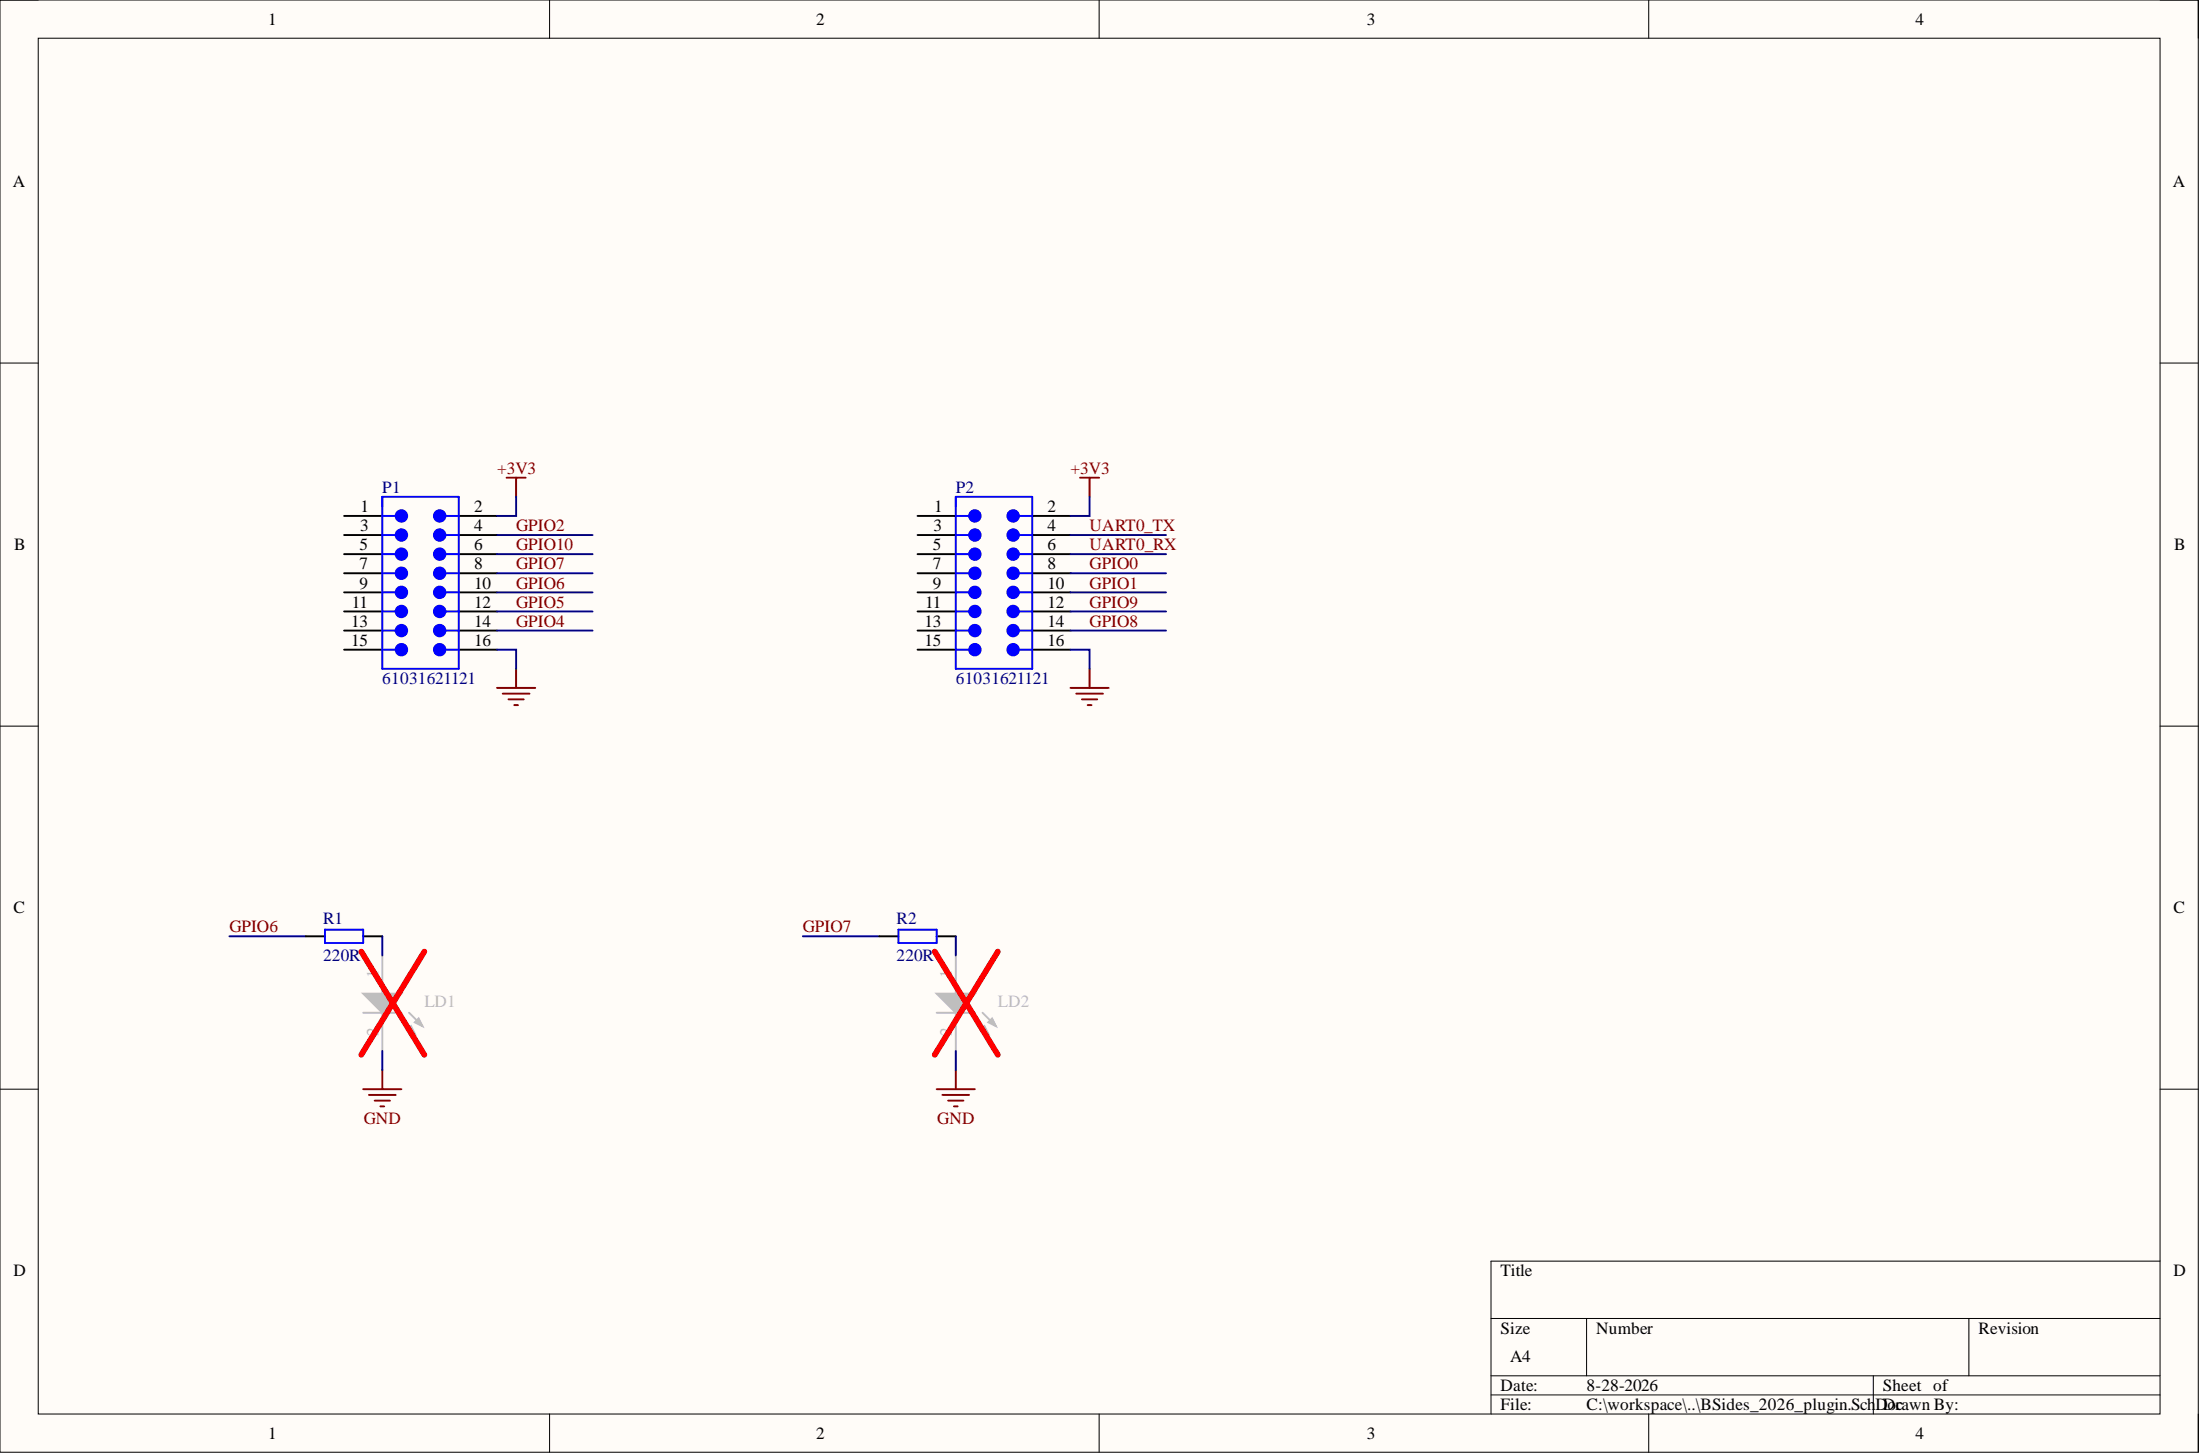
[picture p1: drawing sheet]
<svg xmlns="http://www.w3.org/2000/svg" width="292mm" height="193mm" viewBox="0 0 292 193" stroke-linecap="round" stroke-linejoin="round" font-family="sans-serif">
<path d="M0 0h291.9v192.7h-291.9z" fill-rule="evenodd" fill="#fffcf8"/>
<path d="M0 0h291.9v192.7h-291.9z" fill="none" stroke="#000" stroke-width=".13"/>
<path d="M5.1 5.1h281.7v182.6h-281.7z" fill-rule="evenodd" fill="#fffcf8"/>
<g fill="none" stroke="#000" stroke-width=".13">
<path d="M0 0h5.1M5.1 5.1h281.7v182.6h-281.7zM73 0v5.1M145.9 0v5.1M218.9 0v5.1M286.8 0h5.1v5.1M0 48.2h5.1M286.8 48.2h5.1M0 96.4h5.1M286.8 96.4h5.1M0 144.6h5.1M286.8 144.6h5.1"/>
<path d="M198 175h88.8M210.7 175v7.6M261.4 175v7.6M286.8 167.4h-88.8v20.3M73 187.7v5M145.9 187.7v5M198 182.6h88.8M198 185.1h88.8M218.9 187.7v5M248.7 182.6v5.1M291.9 187.7v5"/>
</g>
<path d="M121.8 71h5.1M121.8 68.5h5.1" fill="none" stroke="#000" stroke-width=".25"/>
<path d="M126.9 71h1.8" fill="none" stroke="#00f" stroke-width=".25"/>
<circle cx="129.4" cy="71" r=".76" fill="#00f"/>
<g fill="none" stroke="#00f" stroke-width=".25">
<path d="M126.9 68.5h1.8M135.3 71h1.8"/>
<circle cx="129.4" cy="71" r=".76"/>
</g>
<path d="M137.1 71h5M137.1 68.5h5" fill="none" stroke="#000" stroke-width=".25"/>
<circle cx="134.5" cy="71" r=".76" fill="#00f"/>
<g fill="none" stroke="#00f" stroke-width=".25">
<path d="M135.3 68.5h1.8"/>
<circle cx="134.5" cy="71" r=".76"/>
</g>
<circle cx="134.5" cy="68.5" r=".76" fill="#00f"/>
<g fill="none" stroke="#00f" stroke-width=".25">
<path d="M126.9 73.5h1.8"/>
<circle cx="134.5" cy="68.5" r=".76"/>
</g>
<path d="M121.8 73.5h5.1M137.1 73.5h5" fill="none" stroke="#000" stroke-width=".25"/>
<circle cx="129.4" cy="73.5" r=".76" fill="#00f"/>
<g fill="none" stroke="#00f" stroke-width=".25">
<path d="M135.3 73.5h1.8"/>
<circle cx="129.4" cy="73.5" r=".76"/>
</g>
<circle cx="134.5" cy="73.5" r=".76" fill="#00f"/>
<g fill="none" stroke="#00f" stroke-width=".25">
<path d="M126.9 76.1h1.8"/>
<circle cx="134.5" cy="73.5" r=".76"/>
</g>
<path d="M121.8 76.1h5.1M137.1 76.1h5" fill="none" stroke="#000" stroke-width=".25"/>
<circle cx="129.4" cy="76.1" r=".76" fill="#00f"/>
<g fill="none" stroke="#00f" stroke-width=".25">
<path d="M135.3 76.1h1.8"/>
<circle cx="129.4" cy="76.1" r=".76"/>
</g>
<circle cx="134.5" cy="76.1" r=".76" fill="#00f"/>
<g fill="none" stroke="#00f" stroke-width=".25">
<path d="M126.9 78.6h1.8"/>
<circle cx="134.5" cy="76.1" r=".76"/>
</g>
<path d="M121.8 78.6h5.1M137.1 78.6h5" fill="none" stroke="#000" stroke-width=".25"/>
<circle cx="129.4" cy="78.6" r=".76" fill="#00f"/>
<g fill="none" stroke="#00f" stroke-width=".25">
<path d="M135.3 78.6h1.8"/>
<circle cx="129.4" cy="78.6" r=".76"/>
</g>
<circle cx="134.5" cy="78.6" r=".76" fill="#00f"/>
<g fill="none" stroke="#00f" stroke-width=".25">
<path d="M126.9 81.2h1.8"/>
<circle cx="134.5" cy="78.6" r=".76"/>
</g>
<path d="M121.8 81.2h5.1M137.1 81.2h5" fill="none" stroke="#000" stroke-width=".25"/>
<circle cx="129.4" cy="81.2" r=".76" fill="#00f"/>
<g fill="none" stroke="#00f" stroke-width=".25">
<path d="M135.3 81.2h1.8"/>
<circle cx="129.4" cy="81.2" r=".76"/>
</g>
<circle cx="134.5" cy="81.2" r=".76" fill="#00f"/>
<g fill="none" stroke="#00f" stroke-width=".25">
<path d="M126.9 83.7h1.8"/>
<circle cx="134.5" cy="81.2" r=".76"/>
</g>
<path d="M121.8 83.7h5.1M121.8 86.2h5.1M137.1 83.7h5M137.1 86.2h5" fill="none" stroke="#000" stroke-width=".25"/>
<circle cx="129.4" cy="83.7" r=".76" fill="#00f"/>
<g fill="none" stroke="#00f" stroke-width=".25">
<path d="M135.3 83.7h1.8"/>
<circle cx="129.4" cy="83.7" r=".76"/>
</g>
<circle cx="134.5" cy="83.7" r=".76" fill="#00f"/>
<g fill="none" stroke="#00f" stroke-width=".25">
<path d="M126.9 86.2h1.8"/>
<circle cx="134.5" cy="83.7" r=".76"/>
</g>
<circle cx="129.4" cy="86.2" r=".76" fill="#00f"/>
<g fill="none" stroke="#00f" stroke-width=".25">
<path d="M135.3 86.2h1.8"/>
<circle cx="129.4" cy="86.2" r=".76"/>
</g>
<circle cx="134.5" cy="86.2" r=".76" fill="#00f"/>
<g fill="none" stroke="#00f" stroke-width=".25">
<path d="M126.9 65.9h10.2v22.9h-10.2z"/>
<circle cx="134.5" cy="86.2" r=".76"/>
</g>
<circle cx="129.4" cy="68.5" r=".76" fill="#00f"/>
<g fill="none" stroke="#00f" stroke-width=".25">
<path d="M50.8 71h1.7"/>
<circle cx="129.4" cy="68.5" r=".76"/>
</g>
<path d="M45.7 71h5.1M45.7 68.5h5.1" fill="none" stroke="#000" stroke-width=".25"/>
<circle cx="53.3" cy="71" r=".76" fill="#00f"/>
<g fill="none" stroke="#00f" stroke-width=".25">
<path d="M50.8 68.5h1.7M59.1 71h1.8"/>
<circle cx="53.3" cy="71" r=".76"/>
</g>
<path d="M60.9 71h5.1M60.9 68.5h5.1" fill="none" stroke="#000" stroke-width=".25"/>
<circle cx="58.4" cy="71" r=".76" fill="#00f"/>
<g fill="none" stroke="#00f" stroke-width=".25">
<path d="M59.1 68.5h1.8"/>
<circle cx="58.4" cy="71" r=".76"/>
</g>
<circle cx="58.4" cy="68.5" r=".76" fill="#00f"/>
<g fill="none" stroke="#00f" stroke-width=".25">
<path d="M50.8 73.5h1.7"/>
<circle cx="58.4" cy="68.5" r=".76"/>
</g>
<path d="M45.7 73.5h5.1M60.9 73.5h5.1" fill="none" stroke="#000" stroke-width=".25"/>
<circle cx="53.3" cy="73.5" r=".76" fill="#00f"/>
<g fill="none" stroke="#00f" stroke-width=".25">
<path d="M59.1 73.5h1.8"/>
<circle cx="53.3" cy="73.5" r=".76"/>
</g>
<circle cx="58.4" cy="73.5" r=".76" fill="#00f"/>
<g fill="none" stroke="#00f" stroke-width=".25">
<path d="M50.8 76.1h1.7"/>
<circle cx="58.4" cy="73.5" r=".76"/>
</g>
<path d="M45.7 76.1h5.1M60.9 76.1h5.1" fill="none" stroke="#000" stroke-width=".25"/>
<circle cx="53.3" cy="76.1" r=".76" fill="#00f"/>
<g fill="none" stroke="#00f" stroke-width=".25">
<path d="M59.1 76.1h1.8"/>
<circle cx="53.3" cy="76.1" r=".76"/>
</g>
<circle cx="58.4" cy="76.1" r=".76" fill="#00f"/>
<g fill="none" stroke="#00f" stroke-width=".25">
<path d="M50.8 78.6h1.7"/>
<circle cx="58.4" cy="76.1" r=".76"/>
</g>
<path d="M45.7 78.6h5.1M60.9 78.6h5.1" fill="none" stroke="#000" stroke-width=".25"/>
<circle cx="53.3" cy="78.6" r=".76" fill="#00f"/>
<g fill="none" stroke="#00f" stroke-width=".25">
<path d="M59.1 78.6h1.8"/>
<circle cx="53.3" cy="78.6" r=".76"/>
</g>
<circle cx="58.4" cy="78.6" r=".76" fill="#00f"/>
<g fill="none" stroke="#00f" stroke-width=".25">
<path d="M50.8 81.2h1.7"/>
<circle cx="58.4" cy="78.6" r=".76"/>
</g>
<path d="M45.7 81.2h5.1M60.9 81.2h5.1" fill="none" stroke="#000" stroke-width=".25"/>
<circle cx="53.3" cy="81.2" r=".76" fill="#00f"/>
<g fill="none" stroke="#00f" stroke-width=".25">
<path d="M59.1 81.2h1.8"/>
<circle cx="53.3" cy="81.2" r=".76"/>
</g>
<circle cx="58.4" cy="81.2" r=".76" fill="#00f"/>
<g fill="none" stroke="#00f" stroke-width=".25">
<path d="M50.8 83.7h1.7"/>
<circle cx="58.4" cy="81.2" r=".76"/>
</g>
<path d="M45.7 83.7h5.1M45.7 86.2h5.1M60.9 83.7h5.1M60.9 86.2h5.1" fill="none" stroke="#000" stroke-width=".25"/>
<circle cx="53.3" cy="83.7" r=".76" fill="#00f"/>
<g fill="none" stroke="#00f" stroke-width=".25">
<path d="M59.1 83.7h1.8"/>
<circle cx="53.3" cy="83.7" r=".76"/>
</g>
<circle cx="58.4" cy="83.7" r=".76" fill="#00f"/>
<g fill="none" stroke="#00f" stroke-width=".25">
<path d="M50.8 86.2h1.7"/>
<circle cx="58.4" cy="83.7" r=".76"/>
</g>
<circle cx="53.3" cy="86.2" r=".76" fill="#00f"/>
<g fill="none" stroke="#00f" stroke-width=".25">
<path d="M59.1 86.2h1.8"/>
<circle cx="53.3" cy="86.2" r=".76"/>
</g>
<circle cx="58.4" cy="86.2" r=".76" fill="#00f"/>
<g fill="none" stroke="#00f" stroke-width=".25">
<path d="M50.8 65.9h10.1v22.9h-10.1z"/>
<circle cx="58.4" cy="86.2" r=".76"/>
</g>
<circle cx="53.3" cy="68.5" r=".76" fill="#00f"/>
<circle cx="53.3" cy="68.5" r=".76" fill="none" stroke="#00f" stroke-width=".25"/>
<g fill="none" stroke="#800000" stroke-width=".25">
<path d="M67.3 63.4h2.5M68.5 63.4v2.5M143.4 63.4h2.5M144.7 63.4v2.5M66 91.3h5.1M66.7 92.1h3.6M67.5 92.8h2M68.3 93.6h.5M68.5 88.8v2.5M142.1 91.3h5.1M142.9 92.1h3.5M143.7 92.8h2"/>
<path d="M144.4 93.6h.5M144.7 88.8v2.5"/>
</g>
<g fill="none" stroke="#000080" stroke-width=".25">
<path d="M66 71h12.7M66 73.5h12.7M66 76.1h12.7M66 78.6h12.7M68.5 65.9v2.6h-2.5M142.1 71h12.7M142.1 73.5h12.7M142.1 76.1h12.7M142.1 78.6h12.7M144.7 65.9v2.6h-2.6M66 86.2h2.5v2.6M66 81.2h12.7"/>
<path d="M66 83.7h12.7M142.1 86.2h2.6v2.6M142.1 81.2h12.7M142.1 83.7h12.7"/>
</g>
<path d="M50.8 126.8v5.1M50.8 134.4v5.1" fill="none" stroke="#bfbebc" stroke-width=".25"/>
<path d="M48.2 131.9h5.1l-2.5 2.5z" fill="#bfbebc"/>
<path d="M48.2 131.9h5.1l-2.5 2.5zM53.3 135.4l1.8 1.8M54.3 134.4l1.8 1.8" fill="none" stroke="#bfbebc" stroke-width=".25"/>
<path d="M54.1 136.7l.5-.5 .5 1z" fill="#bfbebc"/>
<path d="M54.1 136.7l.5-.5 .5 1z" fill="none" stroke="#bfbebc" stroke-width=".25"/>
<path d="M55.1 135.7l.5-.5 .5 1z" fill="#bfbebc"/>
<path d="M48.2 134.4h5.1M55.1 135.7l.5-.5 .5 1zM126.9 126.8v5.1M126.9 134.4v5.1" fill="none" stroke="#bfbebc" stroke-width=".25"/>
<path d="M48 126.3l8.3 13.7M56.3 126.3l-8.3 13.7" fill="none" stroke="#f00" stroke-width=".76"/>
<path d="M48.2 144.6h5.1M49 145.3h3.5M49.7 146.1h2.1M50.5 146.8h.5M50.8 142v2.6" fill="none" stroke="#800000" stroke-width=".25"/>
<path d="M30.5 124.3h10.1M50.8 139.5v2.5" fill="none" stroke="#000080" stroke-width=".25"/>
<path d="M40.6 124.3h2.5M48.2 124.3h2.6" fill="none" stroke="#000" stroke-width=".25"/>
<path d="M43.1 123.4h5.1v1.8h-5.1z" fill="none" stroke="#00f" stroke-width=".25"/>
<path d="M124.4 131.9h5l-2.5 2.5z" fill="#bfbebc"/>
<path d="M124.4 131.9h5l-2.5 2.5zM129.4 135.4l1.8 1.8M130.5 134.4l1.7 1.8" fill="none" stroke="#bfbebc" stroke-width=".25"/>
<path d="M130.2 136.7l.5-.5 .5 1z" fill="#bfbebc"/>
<path d="M130.2 136.7l.5-.5 .5 1z" fill="none" stroke="#bfbebc" stroke-width=".25"/>
<path d="M131.2 135.7l.5-.5 .5 1z" fill="#bfbebc"/>
<path d="M124.4 134.4h5M131.2 135.7l.5-.5 .5 1z" fill="none" stroke="#bfbebc" stroke-width=".25"/>
<path d="M124.1 126.3l8.4 13.7M132.5 126.3l-8.4 13.7" fill="none" stroke="#f00" stroke-width=".76"/>
<path d="M124.4 144.6h5M125.1 145.3h3.6M125.9 146.1h2M126.6 146.8h.6M126.9 142v2.6" fill="none" stroke="#800000" stroke-width=".25"/>
<path d="M50.8 124.3v2.5M106.6 124.3h10.1M126.9 124.3v2.5M126.9 139.5v2.5" fill="none" stroke="#000080" stroke-width=".25"/>
<path d="M116.7 124.3h2.6M124.4 124.3h2.5" fill="none" stroke="#000" stroke-width=".25"/>
<path d="M119.3 123.4h5.1v1.8h-5.1z" fill="none" stroke="#00f" stroke-width=".25"/>
<g font-size="2.3">
<text x="35.6" y="3.3">1</text>
<text x="108.4" y="3.3">2</text>
<text x="181.5" y="3.3">3</text>
<text x="254.3" y="3.3">4</text>
<text x="1.7" y="24.9">A</text>
<text x="288.5" y="24.9">A</text>
<text x="47.8" y="70.5">3</text>
<text x="47.9" y="68">1</text>
<text x="62.9" y="70.5">4</text>
<text x="62.9" y="68">2</text>
<text x="123.9" y="70.5">3</text>
<text x="124" y="68">1</text>
<text x="139.1" y="70.5">4</text>
<text x="139.1" y="68">2</text>
<text x="1.9" y="73">B</text>
<text x="47.7" y="73">5</text>
<text x="47.7" y="75.6">7</text>
<text x="62.9" y="73">6</text>
<text x="62.9" y="75.6">8</text>
<text x="123.9" y="73">5</text>
<text x="123.9" y="75.6">7</text>
<text x="139.1" y="73">6</text>
<text x="139.1" y="75.6">8</text>
<text x="288.7" y="73">B</text>
<text x="46.6" y="83.2">13</text>
<text x="46.7" y="80.6">11</text>
<text x="47.7" y="78.1">9</text>
<text x="62.9" y="78.1">10</text>
<text x="62.9" y="80.6">12</text>
<text x="62.9" y="83.2">14</text>
<text x="122.8" y="83.2">13</text>
<text x="122.8" y="80.6">11</text>
<text x="123.9" y="78.1">9</text>
<text x="139.1" y="78.1">10</text>
<text x="139.1" y="80.6">12</text>
<text x="139.1" y="83.2">14</text>
<text x="46.6" y="85.7">15</text>
<text x="62.9" y="85.7">16</text>
<text x="122.8" y="85.7">15</text>
<text x="139.1" y="85.7">16</text>
<text x="1.8" y="121.2">C</text>
<text x="288.6" y="121.2">C</text>
<text x="1.8" y="169.4">D</text>
<text x="199.2" y="169.4">Title</text>
<text x="288.6" y="169.4">D</text>
<text x="199.2" y="177">Size</text>
<text x="211.9" y="177">Number</text>
<text x="262.7" y="177">Revision</text>
<text x="199.2" y="184.6">Date:</text>
<text x="200.5" y="180.8">A4</text>
<text x="210.7" y="184.6">8-28-2026</text>
<text x="250" y="184.6">Sheet of</text>
<text x="35.6" y="191">1</text>
<text x="108.4" y="191">2</text>
<text x="181.5" y="191">3</text>
<text x="199.2" y="187.2">File:</text>
<text x="210.7" y="187.2">C:\workspace\..\BSides_2026_plugin.Sch</text>
<text x="249" y="187.2">DDrawn By:</text>
<text x="250.6" y="187.2">oc</text>
<text x="254.3" y="191">4</text>
</g>
<g font-size="2.3" fill="#000080">
<text x="50.8" y="65.4">P1</text>
<text x="126.9" y="65.4">P2</text>
<text x="50.8" y="90.8">61031621121</text>
<text x="126.9" y="90.8">61031621121</text>
<text x="42.9" y="122.7">R1</text>
<text x="119" y="122.7">R2</text>
<text x="42.9" y="127.5">220R</text>
<text x="119" y="127.5">220R</text>
</g>
<g font-size="2.3" fill="#800000">
<text x="66" y="62.9">+3V3</text>
<text x="142.1" y="62.9">+3V3</text>
<text x="68.5" y="70.5">GPIO2</text>
<text x="144.7" y="70.5">UART0_TX</text>
<text x="68.5" y="75.6">GPIO7</text>
<text x="68.5" y="73">GPIO10</text>
<text x="144.7" y="73">UART0_RX</text>
<text x="144.7" y="75.6">GPIO0</text>
<text x="68.5" y="78.1">GPIO6</text>
<text x="68.5" y="80.6">GPIO5</text>
<text x="68.5" y="83.2">GPIO4</text>
<text x="144.7" y="78.1">GPIO1</text>
<text x="144.7" y="83.2">GPIO8</text>
<text x="144.7" y="80.6">GPIO9</text>
<text x="30.5" y="123.8">GPIO6</text>
<text x="106.6" y="123.8">GPIO7</text>
<text x="48.3" y="149.1">GND</text>
<text x="124.4" y="149.1">GND</text>
</g>
<g font-size="2.3" fill="#bfbebc">
<text x="50.3" y="129.8" transform="rotate(-90 50.3 129.8)">1</text>
<text x="126.4" y="129.8" transform="rotate(-90 126.4 129.8)">1</text>
<text x="50.3" y="137.5" transform="rotate(-90 50.3 137.5)">2</text>
<text x="56.3" y="133.6">LD1</text>
<text x="126.4" y="137.5" transform="rotate(-90 126.4 137.5)">2</text>
<text x="132.5" y="133.6">LD2</text>
</g>
</svg>
